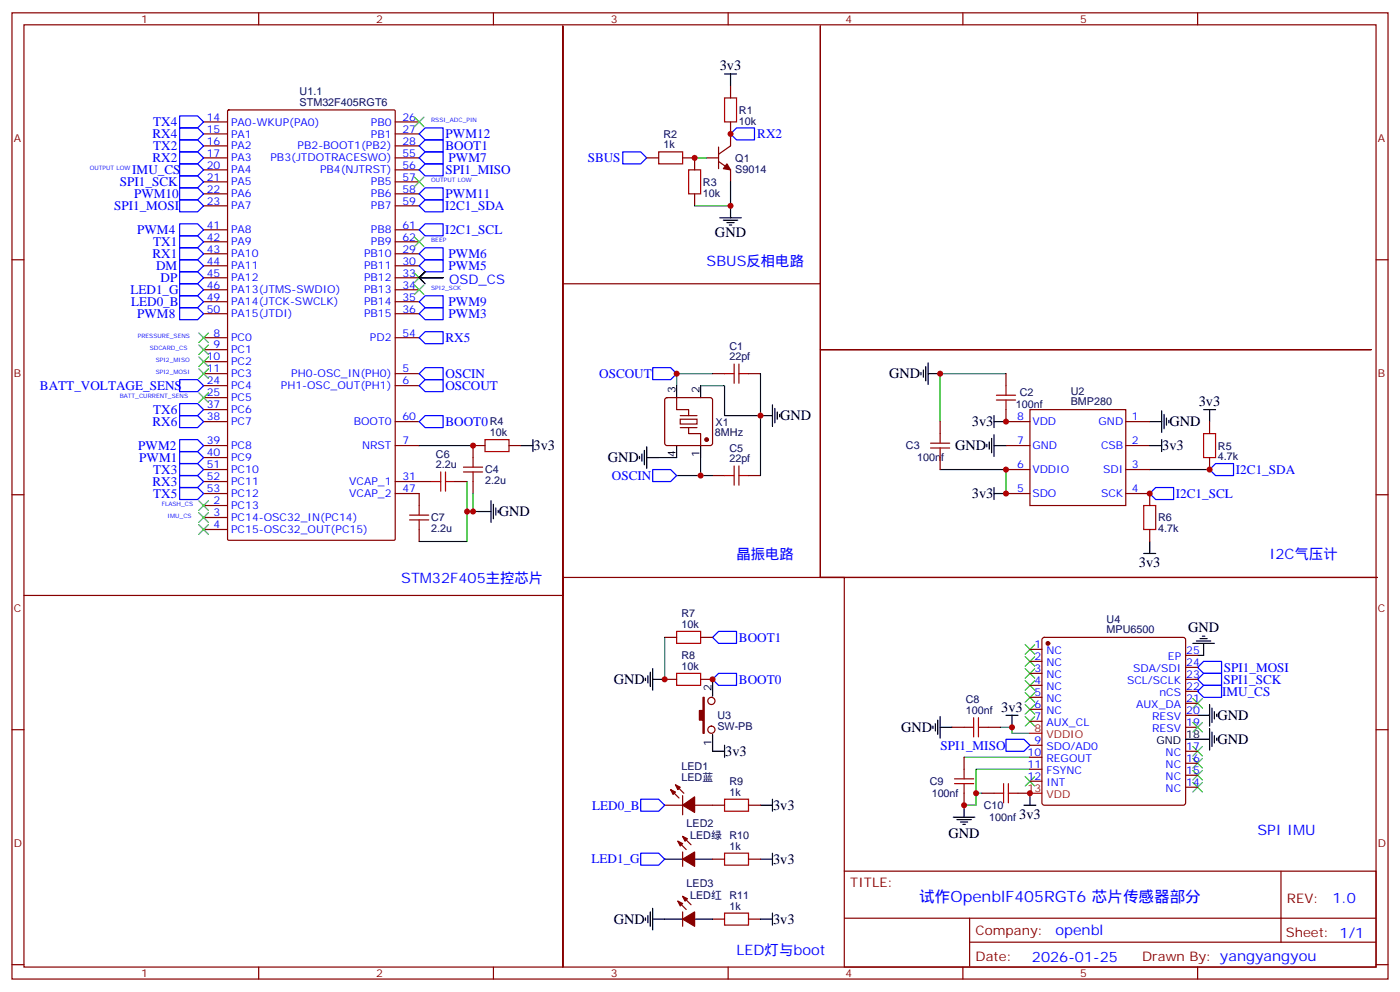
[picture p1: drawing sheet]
<svg xmlns="http://www.w3.org/2000/svg" width="412mm" height="292mm" viewBox="0 0 412 292" stroke-linecap="round" stroke-linejoin="round" font-family="sans-serif">
<g fill="none" stroke="#870000" stroke-width=".35">
<path d="M3.5 3.8h405.4v284.3h-405.4zM7.1 7.3h398.2v277.3h-398.2zM76.2 3.8v3.5M145.3 3.8v3.5M214.5 3.8v3.5M283.6 3.8v3.5M352.8 3.8v3.5M60 35.9h7M60 39.4h7M67.1 32.5l.3-.2h48.7l.3 .2v126.1l-.2 .3-48.8 .1-.3-.2zM116.4 35.9h7.1M116.4 39.4h7.1"/>
<path d="M215.2 35.9v7l-3.5 2.5M215.2 25.3v3.5M60 42.9h7M60 46.5h7M60 50h7M60 53.5h7M60 57h7M116.4 42.9h7.1M116.4 46.5h7.1M116.4 50h7.1M116.4 53.5h7.1M116.4 57h7.1"/>
<path d="M190.5 46.5h3.5M201.1 46.5h3.5v3.5M204.6 57v3.6M208.1 46.5h3.6M211.7 47.5l3.5 2.5v3.5M211.7 43.3v6.3M3.5 76.4h3.6M60 60.6h7M60 74.7h7M60 78.2h7M60 67.6h7M60 71.2h7"/>
<path d="M116.4 60.6h7.1M116.4 74.7h7.1M116.4 78.2h7.1M116.4 67.6h7.1M116.4 71.2h7.1M405.3 76.4h3.6M60 81.7h7M60 85.3h7M60 88.8h7M60 92.3h7M60 99.4h7M116.4 81.7h7.1"/>
<path d="M116.4 85.3h7.1M116.4 88.8h7.1M116.4 92.3h7.1M116.4 99.4h7.1M165.8 83.5h75.9M60 102.9h7M60 106.4h7M60 110h7M60 113.5h7M60 117h7M116.4 110h7.1M116.4 113.5h7.1"/>
<path d="M196 117.2l.5-.2h12.7l.5 .2 .2 .5v12.7l-.2 .5-.5 .2h-12.7l-.5-.2-.2-.5v-12.7zM199.3 117v3.5h3.5v1.8M209.9 110h3.5M220.5 110h3.5M296.3 110v3.5M60 120.5h7M60 124.1h7M60 131.1h7M60 134.7h7M60 138.2h7M116.4 124.1h7.1M116.4 131.1h7.1"/>
<path d="M142.9 131.1h-3.6v3.6M149.9 131.1h3.6M200.4 123.4h4.9v1.4h-4.9zM202.8 125.8v1.8h3.6v3.5M209.9 139.9h3.5M220.5 139.9h3.5M276.9 124.1v3.5M276.9 134.7v3.5M296.3 120.5v3.6h7.1M296.3 131.1h7.1M296.3 138.2h7.1M303.4 120.5h28.2v28.3h-28.2z"/>
<path d="M331.6 124.1h7.1M331.6 131.1h7.1M331.6 138.2h7.1M356.3 124.1v3.5M356.3 134.7v3.5M3.5 145.6h3.6M60 148.8h7M60 152.3h7M60 155.8h7M60 141.7h7M60 145.2h7M116.4 141.7h10.6"/>
<path d="M116.4 145.2h7.1v3.6M123.5 155.8v3.5M134.1 141.7h3.5M139.3 141.7v3.5M296.3 145.2h7.1M331.6 145.2h7.1v3.6M338.7 155.8v3.5M405.3 145.6h3.6M7.1 175.2h158.7v-167.5v276.9v-114.7h239.9h-164v-67h162.2h-162.2v-95.2v162.2h7v86.5M195.8 187.6h3.5M195.8 199.9h3.5M206.4 187.6h3.5"/>
<path d="M206.4 199.9h3.5M303.4 191.1h3.5M303.4 194.6h3.5M303.4 198.2h3.5M307.2 187.8l.4-.2h40.9l.5 .2 .2 .5v48l-.2 .5-.5 .2h-40.9l-.5-.3-.2-.4v-48zM349.2 199.9h3.6M349.2 196.4h3.6M349.2 192.9h3.6M3.5 214.7h3.6M280.5 214h3.5M291 214h3.6M303.4 201.7h3.5"/>
<path d="M303.4 205.2h3.5M303.4 208.7h3.5M303.4 212.3h3.5M303.4 219.3h3.5M349.2 214h3.6M349.2 210.5h3.6M349.2 207h3.6M349.2 203.4h3.6M405.3 214.7h3.6M195.8 237h5.3M197.6 232.4l2.4 2.4M199 231l2.4 2.4"/>
<path d="M201.1 234.1v5.7M204.6 237h8.8M220.5 237h3.5M284 222.8v3.6M284 233.4v3.6M289.3 233.4h3.5M299.9 233.4h3.5M303.4 222.8h3.5M303.4 226.4h3.5M303.4 229.9h3.5M349.2 231.7h3.6M349.2 228.1h3.6"/>
<path d="M349.2 224.6h3.6M349.2 221.1h3.6M199.7 247.5l2.4 2.5M201.1 250.7v4.3M201.1 246.1l2.5 2.5M209.9 252.8h3.5M220.5 252.8h3.5M248.7 256.4h156.6v28.2h-156.6zM377.3 256.4v20.9M199.7 265.2l2.4 2.5M201.1 268.4v4.2M201.1 263.8l2.5 2.4"/>
<path d="M209.9 270.5h3.5M220.5 270.5h3.5M248.7 270.2h156.5M285.6 277.3h119.6M285.6 270.2v14.1M3.5 283.9h3.6M76.2 284.6v3.5M145.3 284.6v3.5M214.5 284.6v3.5M283.6 284.6v3.5M352.8 284.6v3.5M405.3 283.9h3.6"/>
<circle cx="209.6" cy="206.3" r="1.06"/>
<circle cx="209.6" cy="214.7" r="1.06"/>
</g>
<g fill="none" stroke="#00f" stroke-width=".35">
<path d="M52.9 34.1h5.3l1.8 1.8-1.8 1.7h-5.3zM52.9 37.6h5.3l1.8 1.8-1.8 1.8h-5.3zM123.5 39.4l1.7-1.8h5.3v3.6h-5.3zM215.2 39.4l1.8-1.8h5.2v3.6h-5.2zM52.9 55.3h5.3l1.8 1.7-1.8 1.8h-5.3zM52.9 51.8h5.3l1.8 1.7-1.8 1.8h-5.3zM52.9 58.8h5.3l1.8 1.8-1.8 1.7h-5.3zM52.9 41.2h5.3l1.8 1.7-1.8 1.8h-5.3zM52.9 44.7h5.3l1.8 1.8-1.8 1.7h-5.3zM52.9 48.2h5.3l1.8 1.8-1.8 1.8h-5.3zM123.5 46.5l1.7-1.8h5.3v3.5h-5.3zM123.5 57l1.7-1.7h5.3v3.5h-5.3z"/>
<path d="M123.5 50l1.7-1.8h5.3v3.6h-5.3zM123.5 42.9l1.7-1.7h5.3v3.5h-5.3zM183.4 44.7h5.3l1.8 1.8-1.8 1.7h-5.3zM52.9 69.4h5.3l1.8 1.8-1.8 1.7h-5.3zM52.9 72.9h5.3l1.8 1.8-1.8 1.7h-5.3zM52.9 76.4h5.3l1.8 1.8-1.8 1.8h-5.3zM52.9 80h5.3l1.8 1.7-1.8 1.8h-5.3zM52.9 65.9h5.3l1.8 1.7-1.8 1.8h-5.3zM123.5 78.2l1.7-1.8h5.3v3.6h-5.3zM123.5 74.7l1.7-1.8h5.3v3.5h-5.3zM123.5 67.6l1.7-1.7h5.3v3.5h-5.3zM123.5 60.6l1.7-1.8h5.3v3.5h-5.3z"/>
<path d="M52.9 87h5.3l1.8 1.8-1.8 1.8h-5.3zM52.9 83.5h5.3l1.8 1.8-1.8 1.7h-5.3zM52.9 90.6h5.3l1.8 1.7-1.8 1.8h-5.3zM123.5 92.3l1.7-1.7h5.3v3.5h-5.3zM123.5 88.8l1.7-1.8h5.3v3.6h-5.3zM123.5 99.4l1.7-1.8h5.3v3.5h-5.3zM52.9 118.8h5.3l1.8 1.7-1.8 1.8h-5.3zM52.9 111.7h5.3l1.8 1.8-1.8 1.8h-5.3zM123.5 110l1.7-1.8h5.3v3.5h-5.3zM123.5 113.5l1.7-1.8h5.3v3.6h-5.3zM192.3 108.2h5.3l1.7 1.8-1.7 1.7h-5.3zM52.9 132.9h5.3l1.8 1.8-1.8 1.7h-5.3z"/>
<path d="M52.9 129.4h5.3l1.8 1.7-1.8 1.8h-5.3zM52.9 136.4h5.3l1.8 1.8-1.8 1.7h-5.3zM52.9 139.9h5.3l1.8 1.8-1.8 1.8h-5.3zM52.9 122.3h5.3l1.8 1.8-1.8 1.7h-5.3zM123.5 124.1l1.7-1.8h5.3v3.5h-5.3zM192.3 138.2h5.3l1.7 1.7-1.7 1.8h-5.3zM356.3 138.2l1.8-1.8h5.3v3.5h-5.3zM52.9 143.5h5.3l1.8 1.7-1.8 1.8h-5.3zM338.7 145.2l1.7-1.7h5.3v3.5h-5.3zM209.9 199.9l1.8-1.7h5.3v3.5h-5.3zM209.9 187.6l1.8-1.8h5.3v3.5h-5.3zM352.8 196.4l1.7-1.8h5.3v3.6h-5.3z"/>
<path d="M352.8 199.9l1.7-1.7h5.3v3.5h-5.3zM296.3 217.6h5.3l1.8 1.7-1.8 1.8h-5.3zM354.5 201.7h5.3v3.5h-5.3l-1.7-1.8zM188.7 235.2h5.3l1.8 1.8-1.8 1.7h-5.3zM188.7 251.1h5.3l1.8 1.7-1.8 1.8h-5.3z"/>
</g>
<g fill="none" stroke="#3c3" stroke-width=".35">
<path d="M122.1 34.5l2.8 2.8M124.9 34.5l-2.8 2.8M122.1 52.1l2.8 2.8M124.9 52.1l-2.8 2.8M122.1 69.7l2.8 2.9M124.9 69.7l-2.8 2.9M58.6 98l2.8 2.8M61.4 98l-2.8 2.8M122.1 80.3l2.8 2.8M122.1 83.9l2.8 2.8M124.9 83.9l-2.8 2.8M124.9 80.3l-2.8 2.8"/>
<path d="M58.6 115.6l2.8 2.8M58.6 101.5l2.8 2.8M58.6 105l2.8 2.8M58.6 108.5l2.8 2.9M61.4 115.6l-2.8 2.8M61.4 101.5l-2.8 2.8M61.4 105l-2.8 2.8M61.4 108.5l-2.8 2.9M58.6 154.4l2.8 2.8M58.6 147.4l2.8 2.8M58.6 150.9l2.8 2.8M61.4 154.4l-2.8 2.8"/>
<path d="M61.4 147.4l-2.8 2.8M61.4 150.9l-2.8 2.8M302 196.7l2.8 2.9M302 193.2l2.8 2.8M302 189.7l2.8 2.8M304.8 196.7l-2.8 2.9M304.8 193.2l-2.8 2.8M304.8 189.7l-2.8 2.8M302 210.9l2.8 2.8M302 207.3l2.8 2.8M302 203.8l2.8 2.8M302 200.3l2.8 2.8"/>
<path d="M304.8 210.9l-2.8 2.8M304.8 207.3l-2.8 2.8M304.8 203.8l-2.8 2.8M304.8 200.3l-2.8 2.8M351.4 205.6l2.8 2.8M351.4 219.7l2.8 2.8M351.4 212.6l2.8 2.8M354.2 205.6l-2.8 2.8M354.2 219.7l-2.8 2.8M354.2 212.6l-2.8 2.8M302 228.5l2.8 2.8M304.8 228.5l-2.8 2.8"/>
<path d="M351.4 223.2l2.8 2.8M351.4 226.7l2.8 2.9M351.4 230.3l2.8 2.8M354.2 223.2l-2.8 2.8M354.2 226.7l-2.8 2.9M354.2 230.3l-2.8 2.8"/>
</g>
<g fill="#870000" stroke="#870000" stroke-width=".35">
<path d="M201.1 237l3.5-2.5v4.6z"/>
<path d="M199 231l1.4 .7-.7 .7z"/>
<path d="M197.6 232.4l1.4 .7-.7 .7z"/>
<path d="M201.1 252.8l3.5-2.1v4.3z"/>
<path d="M199.7 247.5l1.4 .7-.7 .8z"/>
<path d="M201.1 246.1l1.4 .7-.7 .7z"/>
<path d="M207.1 205.2h.3v10.6h-.3v-3.9h-1.1v-2.8h1.1z"/>
<path d="M214.1 48.2l1.1 1.8-2.1-.4z"/>
<path d="M201.1 270.5l3.5-2.1v4.2z"/>
<path d="M199.7 265.2l1.4 .7-.7 .7z"/>
<path d="M201.1 263.8l1.4 .7-.7 .7z"/>
<circle cx="208.1" cy="129.4" r=".53"/>
<circle cx="308.7" cy="189.3" r=".53"/>
</g>
<g fill="none" stroke="#000" stroke-width=".35">
<path d="M213.4 21.8h3.6M215.2 21.8v3.5M212 64.1h6.4M213.1 64.8h4.2M214.1 65.5h2.2M214.8 66.2h.7M215.2 60.6v3.5M123.5 81.7h7h-7l1.7-1.7-1.7 1.7 1.7 1.8M199.3 113.5v3.5M206.4 113.5v3.5M227.5 119.1v6.4M271.3 109.6v.7"/>
<path d="M272 108.9v2.1M272.7 107.8v4.3M273.4 110h3.5M273.4 106.8v6.3M153.5 131.1h3.5M157 129.4v3.5M188.4 134.3v.7M189.1 133.6v2.1M189.8 132.5v4.3M190.5 134.7h3.5M190.5 131.5v6.3M199.3 131.1v3.6"/>
<path d="M206.4 131.1v3.6M224 122.3h3.5M228.2 120.2v4.2M229 121.2v2.2M229.7 122v.7M290.7 130.8v.7M291.4 130.1v2.1M292.1 129v4.2M292.8 131.1h3.5M292.8 122.3v3.5M292.8 128v6.3M292.8 124.1h3.5"/>
<path d="M338.7 131.1h3.5M338.7 124.1h3.5M342.2 120.9v6.3M342.2 129.4v3.5M342.9 122v4.2M343.6 123v2.1M344.3 123.7v.7M354.5 120.5h3.6M356.3 120.5v3.6M141.1 150.5h3.5M144.6 147.4v6.3M145.3 148.4v4.2"/>
<path d="M146 149.5v2.1M146.8 150.2v.7M292.8 143.5v3.5M292.8 145.2h3.5M338.7 159.3v3.6M336.9 162.9h3.5M190.1 199.6v.7M190.9 198.9v2.1M191.6 197.8v4.2M192.3 199.9h3.5M192.3 196.7v6.4M209.9 199.9v5"/>
<path d="M351.4 189.3h6.3M352.4 188.6h4.3M353.5 187.9h2.1M354.2 187.2h.7M354.5 189.3v3.6M209.9 216.1v5h3.5M213.4 219.3v3.5M274.8 213.7v.7M275.5 213v2.1M276.2 211.9v4.2M276.9 214h3.6M276.9 210.9v6.3"/>
<path d="M296.3 210.5h3.6M298.1 210.5v3.5M349.2 217.6h7.1M352.8 210.5h3.5M356.3 207.3v6.4M356.3 214.4v6.3M357 208.4v4.2M357 215.4v4.3M357.7 209.4v2.2M357.7 216.5v2.1M358.4 210.1v.8M358.4 217.2v.7"/>
<path d="M224 237h3.5M227.5 235.2v3.5M284 237v3.5M301.6 237h3.6M303.4 233.4v3.6M195.8 252.8h5.3M204.6 252.8h5.3M224 252.8h3.5M227.5 251.1v3.5M280.8 240.5h6.4M281.9 241.2h4.2M282.9 241.9h2.1"/>
<path d="M283.6 242.6h.7M190.1 270.1v.7M190.9 269.4v2.1M191.6 268.4v4.2M192.3 267.3v6.3M192.3 270.5h8.8M204.6 270.5h5.3M224 270.5h3.5M227.5 268.7v3.5"/>
</g>
<g fill="none" stroke="#a10000" stroke-width=".35">
<path d="M213.4 28.8h3.6v7.1h-3.6zM194 44.7h7.1v3.5h-7.1zM202.8 50h3.6v7h-3.6zM213.4 110h2.9M216.3 107.1v5.7M217.7 110h2.8M217.7 107.1v5.7M293.5 116.3h5.7M293.5 117.7h5.7M296.3 113.5v2.8M296.3 117.7v2.8M129.8 138.9v5.6"/>
<path d="M131.2 138.9v5.6M136.5 138.9h5.7M136.5 137.5h5.7M139.3 134.7v2.8M139.3 138.9v2.8M142.9 129.4h7v3.5h-7zM213.4 139.9h2.9M216.3 137.1v5.7M217.7 137.1v5.7M217.7 139.9h2.8M274.1 131.8h5.7M274.1 130.4h5.7"/>
<path d="M276.9 127.6v2.8M276.9 131.8v2.9M354.5 127.6h3.6v7.1h-3.6zM120.6 153h5.7M120.6 151.6h5.7M123.5 148.8v2.8M123.5 153v2.8M127 141.7h2.8M131.2 141.7h2.9M336.9 148.8h3.5v7h-3.5zM199.3 185.8h7.1v3.5h-7.1zM199.3 198.2h7.1v3.5h-7.1z"/>
<path d="M284 214h2.8M286.8 211.2v5.7M288.2 211.2v5.7M288.2 214h2.8M213.4 235.2h7.1v3.5h-7.1zM281.2 230.6h5.6M281.2 229.2h5.6M284 226.4v2.8M284 230.6v2.8M292.8 233.4h2.8M295.6 230.6v5.7M297 230.6v5.7"/>
<path d="M297 233.4h2.9M213.4 251.1h7.1v3.5h-7.1zM213.4 268.7h7.1v3.5h-7.1z"/>
</g>
<g fill="none" stroke="#008700" stroke-width=".35">
<path d="M204.6 46.5h3.5M215.2 53.5v7.1h-10.6M206.4 113.5h7v8.8h10.6M209.9 110h-10.6v3.5M224 110v29.9M296.3 110h-19.4v14.1M123.5 131.1h15.8M194 134.7h5.3M199.3 139.9h7.1M206.4 134.7v5.2h3.5M276.9 138.2h19.4v7M338.7 138.2h17.6"/>
<path d="M137.6 141.7v17.6h-14.1M137.6 150.5h3.5M139.3 145.2v5.3M195.8 187.6v12.3M352.8 192.9h1.7M294.6 214h3.5v1.8h5.3M284 222.8h19.4M287.5 233.4h1.8M303.4 226.4h-15.9v10.6h-3.5"/>
</g>
<path d="M200.4 125.8h4.9M200.4 122.3h4.9" fill="none" stroke="#871200" stroke-width=".35"/>
<path d="M303.4 215.8h3.5M303.4 233.4h3.5" fill="none" stroke="#f00" stroke-width=".35"/>
<g fill="#c00">
<circle cx="209.9" cy="199.9" r=".88"/>
<circle cx="206.4" cy="139.9" r=".88"/>
<circle cx="199.3" cy="110" r=".88"/>
<circle cx="224" cy="122.3" r=".88"/>
<circle cx="139.3" cy="131.1" r=".88"/>
<circle cx="137.6" cy="150.5" r=".88"/>
<circle cx="139.3" cy="150.5" r=".88"/>
<circle cx="204.6" cy="46.5" r=".88"/>
<circle cx="215.2" cy="60.6" r=".88"/>
<circle cx="215.2" cy="39.4" r=".88"/>
<circle cx="195.8" cy="199.9" r=".88"/>
<circle cx="338.7" cy="145.2" r=".88"/>
<circle cx="356.3" cy="138.2" r=".88"/>
<circle cx="276.9" cy="110" r=".88"/>
<circle cx="296.3" cy="138.2" r=".88"/>
<circle cx="296.3" cy="145.2" r=".88"/>
<circle cx="296.3" cy="124.1" r=".88"/>
<circle cx="298.1" cy="214" r=".88"/>
<circle cx="303.4" cy="233.4" r=".88"/>
<circle cx="287.5" cy="233.4" r=".88"/>
<circle cx="284" cy="237" r=".88"/>
</g>
<text font-size="4.6" fill="#00f" x="270.8" y="265.4">试作OpenblF405RGT6 芯片传感器部分</text>
<g font-size="4.2">
<text x="212" y="20.7">3v3</text>
<text x="210.6" y="69.7">GND</text>
<text x="261.9" y="111.4">GND</text>
<text x="353.1" y="119.4">3v3</text>
<text x="229.8" y="123.7">GND</text>
<text x="286.3" y="125.5">3v3</text>
<text x="344.5" y="125.5">GND</text>
<text x="157.2" y="132.5">3v3</text>
<text x="179" y="136">GND</text>
<text x="281.3" y="132.5">GND</text>
<text x="342.4" y="132.6">3v3</text>
<text x="286.3" y="146.6">3v3</text>
<text x="146.9" y="152">GND</text>
<text x="335.5" y="166.8">3v3</text>
<text x="350" y="186.1">GND</text>
<text x="180.8" y="201.3">GND</text>
<text x="294.9" y="209.4">3v3</text>
<text x="265.5" y="215.4">GND</text>
<text x="358.6" y="211.9">GND</text>
<text x="358.6" y="219">GND</text>
<text x="213.6" y="222.5">3v3</text>
<text x="227.7" y="238.4">3v3</text>
<text x="300.2" y="240.9">3v3</text>
<text x="279.4" y="246.5">GND</text>
<text x="227.7" y="254.2">3v3</text>
<text x="180.8" y="271.9">GND</text>
<text x="227.7" y="271.9">3v3</text>
</g>
<g font-size="4.2" fill="#00f">
<text x="208.1" y="78.2">SBUS反相电路</text>
<text x="217" y="164.6">晶振电路</text>
<text x="373.9" y="164.6">I2C气压计</text>
<text x="118.2" y="171.7">STM32F405主控芯片</text>
<text x="370.4" y="245.8">SPI IMU</text>
<text x="392.5" y="265.6">1.0</text>
<text x="310.9" y="275.2">openbl</text>
<text x="217" y="281.1">LED灯与boot</text>
<text x="304" y="283">2026-01-25</text>
</g>
<g font-size="3.9" fill="#00f">
<text x="44.9" y="40.7">RX4</text>
<text x="45.1" y="37.1">TX4</text>
<text x="131.3" y="40.7">PWM12</text>
<text x="223.1" y="40.7">RX2</text>
<text x="44.9" y="47.7">RX2</text>
<text x="45.1" y="44.2">TX2</text>
<text x="131.2" y="44.3">BOOT1</text>
<text x="132.1" y="47.8">PWM7</text>
<text x="173.1" y="47.7">SBUS</text>
<text x="39" y="51.3">IMU_CS</text>
<text x="131.2" y="51.3">SPI1_MISO</text>
<text x="35.3" y="54.8">SPI1_SCK</text>
<text x="39.5" y="58.3">PWM10</text>
<text x="131.3" y="58.3">PWM11</text>
<text x="33.6" y="61.8">SPI1_MOSI</text>
<text x="131.1" y="61.9">I2C1_SDA</text>
<text x="40.4" y="68.9">PWM4</text>
<text x="131.2" y="68.9">I2C1_SCL</text>
<text x="44.9" y="75.9">RX1</text>
<text x="45.1" y="72.4">TX1</text>
<text x="132.1" y="76">PWM6</text>
<text x="46" y="79.5">DM</text>
<text x="47.3" y="83">DP</text>
<text x="132.1" y="79.5">PWM5</text>
<text x="132.3" y="83.5">OSD_CS</text>
<text x="38.4" y="86.5">LED1_G</text>
<text x="38.6" y="90.1">LED0_B</text>
<text x="40.4" y="93.6">PWM8</text>
<text x="132.1" y="93.6">PWM3</text>
<text x="132.1" y="90.1">PWM9</text>
<text x="131.2" y="100.7">RX5</text>
<text x="131.2" y="111.2">OSCIN</text>
<text x="176.5" y="111.2">OSCOUT</text>
<text x="11.8" y="114.8">BATT_VOLTAGE_SENS</text>
<text x="131.2" y="114.7">OSCOUT</text>
<text x="44.9" y="125.3">RX6</text>
<text x="45.1" y="121.8">TX6</text>
<text x="131.2" y="125.4">BOOT0</text>
<text x="40.7" y="132.4">PWM2</text>
<text x="41" y="135.9">PWM1</text>
<text x="44.9" y="143">RX3</text>
<text x="45.1" y="139.5">TX3</text>
<text x="180.3" y="141.2">OSCIN</text>
<text x="364.1" y="139.4">I2C1_SDA</text>
<text x="45.1" y="146.5">TX5</text>
<text x="346.4" y="146.5">I2C1_SCL</text>
<text x="217.7" y="188.9">BOOT1</text>
<text x="360.5" y="197.7">SPI1_MOSI</text>
<text x="217.7" y="201.2">BOOT0</text>
<text x="360.4" y="201.2">SPI1_SCK</text>
<text x="360" y="204.7">IMU_CS</text>
<text x="277" y="220.6">SPI1_MISO</text>
<text x="174.4" y="238.2">LED0_B</text>
<text x="174.2" y="254.1">LED1_G</text>
</g>
<g font-size="3.9" fill="#800">
<text x="250.5" y="260.9">TITLE:</text>
<text x="379.1" y="265.6">REV:</text>
<text x="287.4" y="275.1">Company:</text>
<text x="378.7" y="275.8">Sheet: 1/1</text>
<text x="287.4" y="282.8">Date:</text>
<text x="336.4" y="282.9">Drawn By: yangyangyou</text>
</g>
<g font-size="3.2" fill="#800">
<text x="41.6" y="6.8">1</text>
<text x="110.8" y="6.8">2</text>
<text x="179.9" y="6.8">3</text>
<text x="249.1" y="6.8">4</text>
<text x="318.2" y="6.8">5</text>
<text x="4.1" y="41.9">A</text>
<text x="405.9" y="41.9">A</text>
<text x="4.1" y="111">B</text>
<text x="405.9" y="111">B</text>
<text x="4.1" y="180.2">C</text>
<text x="405.9" y="180.2">C</text>
<text x="4.1" y="249.3">D</text>
<text x="405.9" y="249.3">D</text>
<text x="41.6" y="287.6">1</text>
<text x="110.8" y="287.6">2</text>
<text x="179.9" y="287.6">3</text>
<text x="249.1" y="287.6">4</text>
<text x="318.2" y="287.6">5</text>
</g>
<g font-size="3.2" fill="#000080">
<text x="88.2" y="28">U1.1</text>
<text x="88.2" y="31.1">STM32F405RGT6</text>
<text x="217.7" y="33.5">R1</text>
<text x="195.5" y="40.5">R2</text>
<text x="217.7" y="36.7">10k</text>
<text x="195.5" y="43.6">1k</text>
<text x="216.6" y="47.6">Q1</text>
<text x="216.6" y="50.8">S9014</text>
<text x="207.1" y="57.8">10k</text>
<text x="207.1" y="54.7">R3</text>
<text x="214.8" y="106.1">22pf</text>
<text x="214.8" y="102.9">C1</text>
<text x="299.2" y="119.9">100nf</text>
<text x="300.4" y="116.4">C2</text>
<text x="315.4" y="119.3">BMP280</text>
<text x="315.4" y="116.2">U2</text>
<text x="144.3" y="125.2">R4</text>
<text x="210.8" y="125.2">X1</text>
<text x="144.3" y="128.3">10k</text>
<text x="210.6" y="128.4">8MHz</text>
<text x="128.4" y="137.8">2.2u</text>
<text x="128.4" y="134.7">C6</text>
<text x="214.8" y="136.1">22pf</text>
<text x="214.8" y="132.9">C5</text>
<text x="266.9" y="132.2">C3</text>
<text x="270.2" y="135.8">100nf</text>
<text x="358.8" y="135.4">4.7k</text>
<text x="358.8" y="132.3">R5</text>
<text x="142.9" y="142.5">2.2u</text>
<text x="142.9" y="139.3">C4</text>
<text x="127" y="153.4">C7</text>
<text x="341.1" y="153.4">R6</text>
<text x="127" y="156.6">2.2u</text>
<text x="341.1" y="156.6">4.7k</text>
<text x="200.7" y="184.7">10k</text>
<text x="200.7" y="181.6">R7</text>
<text x="326" y="183.2">U4</text>
<text x="326" y="186.4">MPU6500</text>
<text x="200.7" y="197.1">10k</text>
<text x="200.7" y="193.9">R8</text>
<text x="284.5" y="207">C8</text>
<text x="211.3" y="211.6">U3</text>
<text x="211.3" y="214.8">SW-PB</text>
<text x="284.5" y="210.1">100nf</text>
<text x="200.7" y="226.7">LED1</text>
<text x="200.7" y="229.9">LED蓝</text>
<text x="214.9" y="231">R9</text>
<text x="273.9" y="231">C9</text>
<text x="214.9" y="234.1">1k</text>
<text x="274.4" y="234.6">100nf</text>
<text x="289.8" y="238.1">C10</text>
<text x="202.3" y="243.4">LED2</text>
<text x="291.4" y="241.6">100nf</text>
<text x="203.3" y="246.9">LED绿 R10</text>
<text x="214.9" y="250">1k</text>
<text x="202.3" y="261">LED3</text>
<text x="203.3" y="264.6">LED红 R11</text>
<text x="214.9" y="267.7">1k</text>
</g>
<g font-size="3.2" fill="#00f">
<text x="60.9" y="35.5">14</text>
<text x="118.5" y="35.5">26</text>
<text x="60.9" y="39.1">15</text>
<text x="68.1" y="36.9">PA0-WKUP(PA0)</text>
<text x="68.1" y="40.5">PA1</text>
<text x="109.3" y="36.9">PB0</text>
<text x="109.3" y="40.5">PB1</text>
<text x="118.5" y="39.1">27</text>
<text x="60.9" y="42.6">16</text>
<text x="60.9" y="46.1">17</text>
<text x="68.1" y="44">PA2</text>
<text x="68.1" y="47.5">PA3</text>
<text x="79.7" y="47.5">PB3(JTDOTRACESWO)</text>
<text x="87.7" y="44">PB2-BOOT1(PB2)</text>
<text x="118.5" y="42.6">28</text>
<text x="118.5" y="46.1">55</text>
<text x="60.9" y="49.6">20</text>
<text x="60.9" y="53.2">21</text>
<text x="68.1" y="51">PA4</text>
<text x="94.3" y="51">PB4(NJTRST)</text>
<text x="118.5" y="49.6">56</text>
<text x="118.5" y="53.2">57</text>
<text x="60.9" y="56.7">22</text>
<text x="68.1" y="54.6">PA5</text>
<text x="68.1" y="58.1">PA6</text>
<text x="109.3" y="54.6">PB5</text>
<text x="109.3" y="58.1">PB6</text>
<text x="118.5" y="56.7">58</text>
<text x="60.9" y="60.2">23</text>
<text x="68.1" y="61.6">PA7</text>
<text x="109.3" y="61.6">PB7</text>
<text x="118.5" y="60.2">59</text>
<text x="60.9" y="67.3">41</text>
<text x="60.9" y="70.8">42</text>
<text x="68.1" y="68.7">PA8</text>
<text x="109.3" y="68.7">PB8</text>
<text x="118.5" y="67.3">61</text>
<text x="118.5" y="70.8">62</text>
<text x="60.9" y="74.3">43</text>
<text x="60.9" y="77.9">44</text>
<text x="68.1" y="72.2">PA9</text>
<text x="68.1" y="75.7">PA10</text>
<text x="107.2" y="75.7">PB10</text>
<text x="109.3" y="72.2">PB9</text>
<text x="118.5" y="74.3">29</text>
<text x="118.5" y="77.9">30</text>
<text x="60.9" y="81.4">45</text>
<text x="68.1" y="79.3">PA11</text>
<text x="68.1" y="82.8">PA12</text>
<text x="107.2" y="79.3">PB11</text>
<text x="107.2" y="82.8">PB12</text>
<text x="118.5" y="81.4">33</text>
<text x="60.9" y="84.9">46</text>
<text x="60.9" y="88.4">49</text>
<text x="68.1" y="86.3">PA13(JTMS-SWDIO)</text>
<text x="68.1" y="89.9">PA14(JTCK-SWCLK)</text>
<text x="107.2" y="86.3">PB13</text>
<text x="107.2" y="89.9">PB14</text>
<text x="118.5" y="84.9">34</text>
<text x="118.5" y="88.4">35</text>
<text x="60.9" y="92">50</text>
<text x="68.1" y="93.4">PA15(JTDI)</text>
<text x="107.2" y="93.4">PB15</text>
<text x="118.5" y="92">36</text>
<text x="62.9" y="99">8</text>
<text x="68.1" y="100.4">PC0</text>
<text x="109" y="100.4">PD2</text>
<text x="118.5" y="99">54</text>
<text x="60.9" y="106.1">10</text>
<text x="62.9" y="102.6">9</text>
<text x="68.1" y="104">PC1</text>
<text x="68.1" y="107.5">PC2</text>
<text x="60.9" y="109.6">11</text>
<text x="60.9" y="113.1">24</text>
<text x="68.1" y="111">PC3</text>
<text x="85.8" y="111">PH0-OSC_IN(PH0)</text>
<text x="118.5" y="109.6">5</text>
<text x="118.5" y="113.1">6</text>
<text x="60.9" y="116.7">25</text>
<text x="68.1" y="114.5">PC4</text>
<text x="68.1" y="118.1">PC5</text>
<text x="82.7" y="114.5">PH1-OSC_OUT(PH1)</text>
<text x="60.9" y="120.2">37</text>
<text x="60.9" y="123.7">38</text>
<text x="68.1" y="121.6">PC6</text>
<text x="68.1" y="125.1">PC7</text>
<text x="104.2" y="125.1">BOOT0</text>
<text x="118.5" y="123.7">60</text>
<text x="299.6" y="123.7">8</text>
<text x="304.1" y="125.1">VDD</text>
<text x="323.6" y="125.1">GND</text>
<text x="333.4" y="123.7">1</text>
<text x="60.9" y="130.8">39</text>
<text x="118.5" y="130.8">7</text>
<text x="299.6" y="130.8">7</text>
<text x="333.4" y="130.8">2</text>
<text x="60.9" y="134.3">40</text>
<text x="60.9" y="137.8">51</text>
<text x="68.1" y="132.2">PC8</text>
<text x="68.1" y="135.7">PC9</text>
<text x="106.7" y="132.2">NRST</text>
<text x="299.6" y="137.8">6</text>
<text x="304.1" y="132.2">GND</text>
<text x="324.3" y="132.2">CSB</text>
<text x="333.4" y="137.8">3</text>
<text x="60.9" y="141.4">52</text>
<text x="68.1" y="139.2">PC10</text>
<text x="68.1" y="142.8">PC11</text>
<text x="102.9" y="142.8">VCAP_1</text>
<text x="118.5" y="141.4">31</text>
<text x="304.1" y="139.2">VDDIO</text>
<text x="325" y="139.2">SDI</text>
<text x="60.9" y="144.9">53</text>
<text x="62.9" y="148.4">2</text>
<text x="68.1" y="149.8">PC13</text>
<text x="68.1" y="146.3">PC12</text>
<text x="102.9" y="146.3">VCAP_2</text>
<text x="118.5" y="144.9">47</text>
<text x="299.6" y="144.9">5</text>
<text x="304.1" y="146.3">SDO</text>
<text x="324.3" y="146.3">SCK</text>
<text x="333.4" y="144.9">4</text>
<text x="62.9" y="151.9">3</text>
<text x="62.9" y="155.5">4</text>
<text x="68.1" y="153.4">PC14-OSC32_IN(PC14)</text>
<text x="68.1" y="156.9">PC15-OSC32_OUT(PC15)</text>
<text x="304.7" y="190.7">1</text>
<text x="304.7" y="194.3">2</text>
<text x="304.7" y="197.8">3</text>
<text x="308.2" y="192.5">NC</text>
<text x="308.2" y="196">NC</text>
<text x="333.8" y="197.8">SDA/SDI</text>
<text x="344" y="194.3">EP</text>
<text x="349.4" y="196">24</text>
<text x="349.4" y="192.5">25</text>
<text x="304.7" y="201.3">4</text>
<text x="308.2" y="199.6">NC</text>
<text x="308.2" y="203.1">NC</text>
<text x="332" y="201.3">SCL/SCLK</text>
<text x="349.4" y="203.1">22</text>
<text x="349.4" y="199.6">23</text>
<text x="304.7" y="204.9">5</text>
<text x="304.7" y="208.4">6</text>
<text x="308.2" y="206.6">NC</text>
<text x="334.7" y="208.4">AUX_DA</text>
<text x="341.6" y="204.9">nCS</text>
<text x="349.4" y="206.6">21</text>
<text x="304.7" y="211.9">7</text>
<text x="308.2" y="210.1">NC</text>
<text x="308.2" y="213.7">AUX_CL</text>
<text x="339.4" y="215.4">RESV</text>
<text x="339.4" y="211.9">RESV</text>
<text x="349.4" y="213.7">19</text>
<text x="349.4" y="210.1">20</text>
<text x="304.7" y="219">9</text>
<text x="308.2" y="220.7">SDO/AD0</text>
<text x="349.4" y="220.7">17</text>
<text x="302.7" y="222.5">10</text>
<text x="302.7" y="226">11</text>
<text x="308.2" y="224.3">REGOUT</text>
<text x="308.2" y="227.8">FSYNC</text>
<text x="343.4" y="226">NC</text>
<text x="343.4" y="222.5">NC</text>
<text x="349.4" y="227.8">15</text>
<text x="349.4" y="224.3">16</text>
<text x="302.7" y="229.6">12</text>
<text x="308.2" y="231.3">INT</text>
<text x="343.4" y="233.1">NC</text>
<text x="343.4" y="229.6">NC</text>
<text x="349.4" y="231.3">14</text>
</g>
<g font-size="3.2">
<text x="199" y="115.6" transform="rotate(-90 199 115.6)">3</text>
<text x="206" y="115.6" transform="rotate(-90 206 115.6)">2</text>
<text x="199" y="134.6" transform="rotate(-90 199 134.6)">4</text>
<text x="206" y="134.6" transform="rotate(-90 206 134.6)">1</text>
<text x="209.5" y="203.4" transform="rotate(-90 209.5 203.4)">2</text>
<text x="209.5" y="219.6" transform="rotate(-90 209.5 219.6)">1</text>
<text x="340.7" y="219">GND</text>
<text x="349.4" y="217.2">18</text>
</g>
<g font-size="3.2" fill="#f00">
<text x="304.7" y="215.4">8</text>
<text x="308.2" y="217.2">VDDIO</text>
<text x="302.7" y="233.1">13</text>
<text x="308.2" y="234.8">VDD</text>
</g>
<g font-size="1.8" fill="#00f">
<text x="127" y="35.9">RSSI_ADC_PIN</text>
<text x="26.5" y="50">OUTPUT LOW</text>
<text x="127" y="53.5">OUTPUT LOW</text>
<text x="127" y="71.2">BEEP</text>
<text x="127" y="85.3">SPI2_SCK</text>
<text x="40.6" y="99.4">PRESSURE_SENS</text>
<text x="44.1" y="102.9">SDCARD_CS</text>
<text x="45.9" y="106.4">SPI2_MISO</text>
<text x="45.9" y="110">SPI2_MOSI</text>
<text x="35.3" y="117">BATT_CURRENT_SENS</text>
<text x="47.6" y="148.8">FLASH_CS</text>
<text x="49.4" y="152.3">IMU_CS</text>
</g>
</svg>
